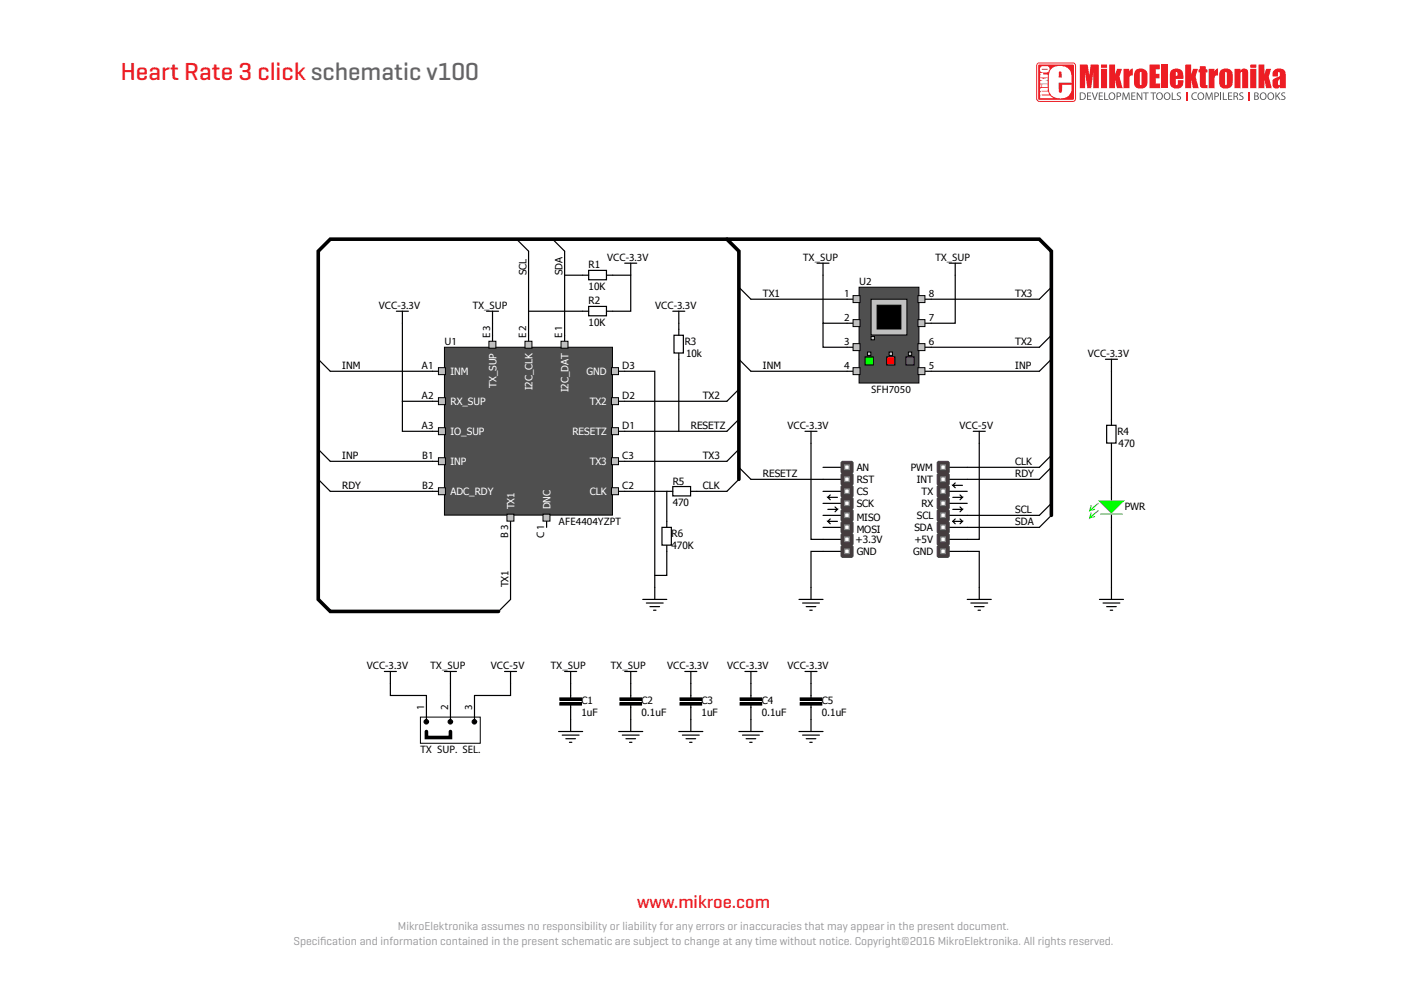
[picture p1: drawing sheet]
<svg xmlns="http://www.w3.org/2000/svg" width="297mm" height="210mm" viewBox="0 0 297 210" stroke-linecap="round" stroke-linejoin="round" font-family="sans-serif">
<!-- layer: Layer 1 -->
<path d="M0 0h297v210h-297z" fill="none" stroke="#fff" stroke-width=".35"/>
<g fill="#ed1d24">
<path d="M218.9 13.4l.5-.2h7a.69 .69 0 0 1 .7 .7v6.9a.69 .69 0 0 1-.7 .7h-7a.69 .69 0 0 1-.7-.7v-6.9z"/>
<path d="M227.9 13.6h1.7l.3 2.4 .3-2.4h1.7v5h-1.1v-3.3l-.5 3.3h-.8l-.4-3.3v3.3h-1.2z"/>
<path d="M234.1 13.6h1.3v2.1l.4-1.2h1l-.5 1.7 .7 2.4h-1.2l-.4-1.8v1.8h-1.3z"/>
<path d="M237.1 14.5h1.3l-.1 .6 .4-.5 .4-.1v1.4l-.5 .1-.2 .3v2.3h-1.3z"/>
<path d="M242.7 13.6h2.1v1h-.8v1h.8v.9h-.8v1.1h.9v1h-2.2z"/>
<path d="M245.2 13.6h1.3v5h-1.3z"/>
<path d="M250.2 13.6h1.2v2.1l.4-1.2h1.1l-.5 1.7 .6 2.4h-1.2l-.4-1.8v1.8h-1.2z"/>
<path d="M253.3 14h1.2v.6h.4v.7h-.4v2.2l.1 .4 .3 .1v.6h-.5a.92 .92 0 0 1-1-.2 .92 .92 0 0 1-.1-1v-2.1h-.3v-.7h.3z"/>
<path d="M255.1 14.5h1.3l-.1 .6 .4-.5 .4-.1v1.4l-.5 .1-.2 .3v2.3h-1.3z"/>
<path d="M260.6 14.5h1.3v.4a.91 .91 0 0 1 1.2-.3 .91 .91 0 0 1 .4 1.2v2.8h-1.3v-3.2l-.1-.2-.2 .2v3.2h-1.3z"/>
<path d="M265.6 13.6h1.3v2.1l.4-1.2h1l-.5 1.7 .7 2.4h-1.2l-.4-1.8v1.8h-1.3z"/>
<path d="M232.4 13.6h1.3v.7h-1.3zM232.4 14.5h1.3v4.1h-1.3z"/>
<path d="M239.7 14.8a1.46 1.46 0 0 1 1.7-.3 1.46 1.46 0 0 1 .8 1.5v1a1.46 1.46 0 0 1-1.1 1.7 1.46 1.46 0 0 1-1.7-1v-2zM240.7 15.2l-.1 2.3 .2 .5 .2-.2v-2.1l-.1-.4z"/>
<path d="M247.4 14.8a1.5 1.5 0 0 1 1.6-.2 1.5 1.5 0 0 1 .8 1.5v.6h-1.6v1.2h.4v-1h1.2a1.45 1.45 0 0 1-1.3 1.8 1.45 1.45 0 0 1-1.6-1.6l.1-1.8zM248.3 15.2l-.1 .8h.3v-.7z"/>
<path d="M257.7 14.8a1.46 1.46 0 0 1 1.7-.3 1.46 1.46 0 0 1 .8 1.5v1a1.46 1.46 0 0 1-1.1 1.7 1.46 1.46 0 0 1-1.7-1v-2zM258.7 15.2l-.1 2.3 .2 .5 .2-.2v-2.1l-.1-.4z"/>
<path d="M263.9 13.6h1.3v.7h-1.3zM263.9 14.5h1.3v4.1h-1.3z"/>
<path d="M269 14.8a1.44 1.44 0 0 1 1.5-.3 1.44 1.44 0 0 1 .9 1.2v2.9h-1.2v-.3a.91 .91 0 0 1-1.2 .3 .91 .91 0 0 1-.4-1.2v-.3a2.24 2.24 0 0 1 1.5-1.1l.1-.6-.2-.2-.2 .1v.8h-1.2v-.8zM270 16.8a.86 .86 0 0 0 0 1.2l.2-.2v-1.1z"/>
</g>
<g fill="#fff">
<path d="M219.2 13.4l-.3 .5 .1 7.2 .4 .2 7.3-.1 .2-.4v-7.2l-.5-.2zM219.3 13.6h7.1l.3 .1v7.1l-.1 .2-7.2 .1-.2-.2v-7z"/>
<path d="M219.6 17.8v.6h.2v-.6zM219.5 15.4l.3 .4h-.2v.5h1.6v-.6h-.9l-.1-.3zM220 17.8v.6h1.2v-.6zM219.6 16.4v.5l.5 .2h-.5v.6h1.6v-.6h-.6l.6-.2v-.5l-.9 .2zM219.7 18.6l-.2 .4 .2 .4-.2 .3 .2 .4h-.1v.6h2.8l-.8-.6h-1.7v-.2h1.6l-.2-.6-1.4-.1 1.3-.1v-.5zM219.7 14.1a.74 .74 0 0 0-.1 .9 .74 .74 0 0 0 .9 .3l.8-.1a.74 .74 0 0 0-.2-1.2zM219.9 14.6h1.3l-1.1 .1z"/>
<path d="M222 14.5a2.77 2.77 0 0 1 4 .6l.2 1v1.4h-2.7v1.6l.1 .5a.53 .53 0 0 0 .6-.3 .53 .53 0 0 0 0-.5v-.9h2a2.31 2.31 0 0 1-3 2.8 2.06 2.06 0 0 1-1.8-2.5l.1-2.7zM223.5 15.2v1.2h.6l-.1-1.2-.2-.1z"/>
</g>
<g fill="#ed1d24">
<path d="M250.3 19.5h.4v1.7h-.4z"/>
<path d="M263.4 19.5h.4v1.7h-.4z"/>
</g>
<g fill="#58595b">
<path d="M229.5 19.5h.8v.2h-.6v.5h.6v.1h-.6v.6h.7v.2h-.9z"/>
<path d="M230.5 19.5h.2l.4 1.4 .4-1.4h.3l-.6 1.6h-.2z"/>
<path d="M231.9 19.5h.9v.2h-.7v.5h.6v.1h-.6v.6h.7v.2h-.9z"/>
<path d="M233.1 19.5h.2v1.4h.7v.2h-.9z"/>
<path d="M237 19.5h.3l.4 1.3 .4-1.3h.3l.1 1.6h-.2l-.1-1.4-.5 1.4h-.1l-.4-1.4-.1 1.4h-.2z"/>
<path d="M238.8 19.5h.9v.2h-.7v.5h.6v.1h-.6v.6h.7v.2h-.9z"/>
<path d="M240 19.5h.2l.8 1.3-.1-1.3h.2v1.6h-.2l-.8-1.3v1.3h-.1z"/>
<path d="M241.3 19.5h1.2v.2h-.5v1.4h-.2v-1.4h-.5z"/>
<path d="M242.9 19.5h1.1v.2h-.5v1.4h-.2v-1.4h-.4z"/>
<path d="M247.3 19.5h.2v1.4h.7v.2h-.9z"/>
<path d="M248.5 19.7l.4-.2 .3 .1v.1l-.6 .1v.2l.3 .2a.46 .46 0 0 1 .4 .4 .46 .46 0 0 1-.2 .4h-.7v-.2l.4 .1 .3-.1v-.3l-.3-.1a.45 .45 0 0 1-.3-.7z"/>
<path d="M251.7 19.7l.6-.2 .4 .1-.1 .1a.64 .64 0 0 0-.9 .6 .64 .64 0 0 0 .9 .6l.1 .1a.82 .82 0 0 1-1.1-.2 .82 .82 0 0 1 .1-1.1z"/>
<path d="M254.5 19.5h.3l.4 1.3 .5-1.3h.2l.1 1.6h-.2v-1.4l-.5 1.4h-.2l-.4-1.4-.1 1.4h-.2z"/>
<path d="M257.6 19.5h.2v1.6h-.2z"/>
<path d="M258.1 19.5h.2v1.4h.7v.2h-.9z"/>
<path d="M259.2 19.5h.9v.2h-.7v.5h.6v.1h-.6v.6h.7v.2h-.9z"/>
<path d="M261.6 19.7l.5-.2 .3 .1v.1l-.6 .1v.2l.3 .2a.46 .46 0 0 1 .4 .4 .46 .46 0 0 1-.2 .4h-.7v-.2l.4 .1 .3-.1v-.3l-.3-.1a.45 .45 0 0 1-.4-.7z"/>
<path d="M269.2 19.5h.2v.8l.6-.8h.3l-.6 .7 .6 .9h-.2l-.5-.8-.2 .2v.6h-.2z"/>
<path d="M270.5 19.7l.4-.2 .4 .1-.1 .1-.5 .1v.2l.3 .2a.46 .46 0 0 1 .3 .4 .46 .46 0 0 1-.2 .4h-.7l.1-.2 .3 .1 .3-.1v-.3l-.2-.1a.45 .45 0 0 1-.4-.7z"/>
<path d="M227.9 19.5a.88 .88 0 0 1 1.3 .8 .88 .88 0 0 1-1.3 .8zM228.1 19.7v1.2a.66 .66 0 0 0 .9-.6 .66 .66 0 0 0-.9-.6z"/>
<path d="M234 20.3a.76 .76 0 0 1 1.5 0 .76 .76 0 0 1-1.5 0zM234.3 19.9a.58 .58 0 0 0 0 .8 .58 .58 0 0 0 .8 .1 .58 .58 0 0 0 .1-.9 .58 .58 0 0 0-.9 0z"/>
<path d="M235.7 19.5a.58 .58 0 0 1 .7 .1 .58 .58 0 0 1 .1 .7l-.6 .2v.6h-.2zM235.9 19.7v.6h.4a.32 .32 0 0 0 .2-.3 .32 .32 0 0 0-.2-.3z"/>
<path d="M244 20.3a.76 .76 0 0 1 1.5 0 .76 .76 0 0 1-1.5 0zM244.4 19.9a.58 .58 0 0 0-.1 .8 .58 .58 0 0 0 .8 .1 .58 .58 0 0 0 .1-.9 .58 .58 0 0 0-.8 0z"/>
<path d="M245.6 20.3a.76 .76 0 0 1 1.5 0 .76 .76 0 0 1-1.5 0zM246 19.9a.58 .58 0 0 0-.1 .8 .58 .58 0 0 0 .8 .1 .58 .58 0 0 0 .1-.9 .58 .58 0 0 0-.8 0z"/>
<path d="M252.7 20.3a.8 .8 0 0 1 1.6 0 .8 .8 0 0 1-1.6 0zM253.1 19.9a.58 .58 0 0 0-.1 .8 .58 .58 0 0 0 .9 .1 .58 .58 0 0 0 0-.9 .58 .58 0 0 0-.8 0z"/>
<path d="M256.3 19.5a.58 .58 0 0 1 .8 .1 .58 .58 0 0 1 .1 .7l-.7 .2v.6h-.2zM256.5 19.7v.6h.4a.32 .32 0 0 0 .2-.3 .32 .32 0 0 0-.2-.3z"/>
<path d="M260.4 19.5a.55 .55 0 0 1 .7 0 .55 .55 0 0 1 .1 .7l-.2 .1 .4 .8h-.2l-.2-.6-.2-.1h-.2v.7h-.2zM260.6 19.7v.6l.5-.2v-.3z"/>
<path d="M264.8 19.5a.52 .52 0 0 1 .6 0 .52 .52 0 0 1 .2 .7h-.2a.47 .47 0 0 1 .3 .7 .47 .47 0 0 1-.6 .2h-.3zM265 19.7v.5l.4-.1v-.3zM265 20.3v.6l.5-.1v-.3z"/>
<path d="M265.9 20.3a.76 .76 0 0 1 1.5 0 .76 .76 0 0 1-1.5 0zM266.3 19.9a.58 .58 0 0 0-.1 .8 .58 .58 0 0 0 .8 .1 .58 .58 0 0 0 .1-.9 .58 .58 0 0 0-.8 0z"/>
<path d="M267.5 20.3a.76 .76 0 0 1 1.5 0 .76 .76 0 0 1-1.5 0zM267.9 19.9a.58 .58 0 0 0-.1 .8 .58 .58 0 0 0 .8 .1 .58 .58 0 0 0 .1-.9 .58 .58 0 0 0-.8 0z"/>
</g>
<path d="M93.8 73.3h35.5v35.4h-35.5z" fill="#4f4f4f" stroke="#000" stroke-width=".21"/>
<g fill="none" stroke="#000" stroke-width=".25">
<path d="M91.3 78.4h2.5M104 70.8v2.5M111.6 70.8v2.5M119.2 70.8v2.5M129.3 78.4h2.6M91.3 84.7h2.5M91.3 91h2.5M91.3 97.4h2.5M129.3 84.7h2.6M129.3 91h2.6M129.3 97.4h2.6M91.3 103.7h2.5"/>
<path d="M107.8 108.8v2.5M115.4 108.8v2.5M129.3 103.7h2.6"/>
</g>
<g fill="#c0c0c0" stroke="#000" stroke-width=".21">
<path d="M107 108.5h1.5v1.5h-1.5z"/>
<path d="M114.6 108.5h1.5v1.5h-1.5z"/>
<path d="M92.5 102.9h1.5v1.5h-1.5z"/>
<path d="M92.5 96.6h1.5v1.5h-1.5z"/>
<path d="M92.5 90.3h1.5v1.4h-1.5z"/>
<path d="M92.5 77.6h1.5v1.5h-1.5z"/>
<path d="M92.5 83.9h1.5v1.5h-1.5z"/>
<path d="M129.1 77.6h1.5v1.5h-1.5z"/>
<path d="M129.1 83.9h1.5v1.5h-1.5z"/>
<path d="M129.1 90.3h1.5v1.4h-1.5z"/>
<path d="M129.1 96.6h1.5v1.5h-1.5z"/>
<path d="M129.1 102.9h1.5v1.5h-1.5z"/>
<path d="M118.4 72h1.5v1.5h-1.5z"/>
<path d="M110.8 72h1.5v1.5h-1.5z"/>
<path d="M103.2 72h1.5v1.5h-1.5z"/>
</g>
<path d="M181.3 60.6h12.7v20.2h-12.7z" fill="#4f4f4f" stroke="#000" stroke-width=".21"/>
<path d="M178.8 63.2h2.5M178.8 68.2h2.5M178.8 73.3h2.5M178.8 78.4h2.5M194 73.3h2.6M194 78.4h2.6" fill="none" stroke="#000" stroke-width=".25"/>
<g fill="#c0c0c0" stroke="#000" stroke-width=".21">
<path d="M180.1 67.5h1.4v1.4h-1.4z"/>
<path d="M180.1 77.6h1.4v1.5h-1.4z"/>
<path d="M193.8 72.5h1.4v1.5h-1.4z"/>
<path d="M193.8 77.6h1.4v1.5h-1.4z"/>
</g>
<path d="M182.6 75.3h1.7v1.7h-1.7z" fill="#0f0" stroke="#000" stroke-width=".21"/>
<path d="M187.2 75.3h1.7v1.7h-1.7z" fill="#f00" stroke="#000" stroke-width=".21"/>
<path d="M191.2 75.3h1.8v1.7h-1.8z" fill="#60c" stroke="#000" stroke-width=".21"/>
<g fill="#c0c0c0" stroke="#000" stroke-width=".21">
<path d="M180.1 62.4h1.4v1.5h-1.4z"/>
<path d="M183.9 63.2h7.5v7.5h-7.5z"/>
</g>
<g fill="#ccc" stroke="#000" stroke-width=".21">
<path d="M183.1 74.3h.7v.7h-.7z"/>
<path d="M187.7 74.3h.7v.7h-.7z"/>
<path d="M191.7 74.3h.8v.7h-.8z"/>
</g>
<path d="M185.1 64.4h5.1v5h-5.1z" fill="#000" stroke="#000" stroke-width=".21"/>
<path d="M183.9 71h.7v.7h-.7z" fill="#ccc" stroke="#000" stroke-width=".21"/>
<path d="M194 68.2h2.6M194 63.2h2.6" fill="none" stroke="#000" stroke-width=".25"/>
<g fill="#c0c0c0" stroke="#000" stroke-width=".21">
<path d="M193.8 62.4h1.4v1.5h-1.4z"/>
<path d="M193.8 67.5h1.4v1.4h-1.4z"/>
<path d="M180.1 72.5h1.4v1.5h-1.4z"/>
</g>
<g fill="none" stroke="#000" stroke-width=".25">
<path d="M173.7 98.6h3.8M200.4 98.6h3.8M173.7 101.2h3.8M173.7 103.7h3.8M173.7 106.2h3.8M173.7 108.8h3.8M173.7 111.3h3.8M173.7 113.8h3.8M173.7 116.4h3.8M200.4 101.2h3.8M200.4 103.7h3.8M200.4 106.2h3.8"/>
<path d="M200.4 108.8h3.8M200.4 111.3h3.8M200.4 113.8h3.8M200.4 116.4h3.8"/>
</g>
<path d="M177.8 97.4h2l.3 .2v2l-.3 .3h-2l-.3-.3v-2z" fill-rule="evenodd" fill="#443c3e"/>
<path d="M177.8 97.4h2l.3 .2v2l-.3 .3h-2l-.3-.3v-2z" fill="none" stroke="#443c3e" stroke-width=".21"/>
<path d="M177.8 99.9h2l.3 .3v2l-.3 .2h-2l-.3-.2v-2z" fill-rule="evenodd" fill="#443c3e"/>
<path d="M177.5 100.2l.3-.3h2l.3 .3v2l-.3 .2h-2l-.3-.2z" fill="none" stroke="#443c3e" stroke-width=".21"/>
<g fill="#fff" stroke="#808080" stroke-width=".25">
<path d="M178.3 98.1h1v1h-1z"/>
<path d="M178.3 100.7h1v.9h-1z"/>
</g>
<path d="M177.8 102.4h2l.3 .3v2l-.3 .3h-2l-.3-.3v-2z" fill-rule="evenodd" fill="#443c3e"/>
<path d="M177.5 102.7l.3-.3h2l.3 .3v2l-.3 .3h-2l-.3-.3z" fill="none" stroke="#443c3e" stroke-width=".21"/>
<path d="M177.8 105h2l.3 .2v2l-.3 .3h-2l-.3-.3v-2z" fill-rule="evenodd" fill="#443c3e"/>
<path d="M177.5 105.2l.3-.2h2l.3 .2v2l-.3 .3h-2l-.3-.3z" fill="none" stroke="#443c3e" stroke-width=".21"/>
<g fill="#fff" stroke="#808080" stroke-width=".25">
<path d="M178.3 103.2h1v1h-1z"/>
<path d="M178.3 105.7h1v1h-1z"/>
</g>
<path d="M177.5 107.8l.3-.3h2l.3 .3v2l-.3 .2h-2l-.3-.2z" fill-rule="evenodd" fill="#443c3e"/>
<path d="M177.5 107.8l.3-.3h2l.3 .3v2l-.3 .2h-2l-.3-.2z" fill="none" stroke="#443c3e" stroke-width=".21"/>
<path d="M177.8 110h2l.3 .3v2l-.3 .3h-2l-.3-.3v-2z" fill-rule="evenodd" fill="#443c3e"/>
<path d="M177.5 110.3l.3-.3h2l.3 .3v2l-.3 .3h-2l-.3-.3z" fill="none" stroke="#443c3e" stroke-width=".21"/>
<g fill="#fff" stroke="#808080" stroke-width=".25">
<path d="M178.3 108.3h1v.9h-1z"/>
<path d="M178.3 110.8h1v1h-1z"/>
</g>
<path d="M177.8 112.6h2l.3 .2v2.1l-.3 .2h-2l-.3-.2v-2.1z" fill-rule="evenodd" fill="#443c3e"/>
<path d="M177.5 112.8l.3-.2h2l.3 .2v2.1l-.3 .2h-2l-.3-.2z" fill="none" stroke="#443c3e" stroke-width=".21"/>
<path d="M177.8 115.1h2l.3 .3v2l-.3 .2h-2l-.3-.2v-2z" fill-rule="evenodd" fill="#443c3e"/>
<path d="M177.5 115.4l.3-.3h2l.3 .3v2l-.3 .2h-2l-.3-.2z" fill="none" stroke="#443c3e" stroke-width=".21"/>
<g fill="#fff" stroke="#808080" stroke-width=".25">
<path d="M178.3 113.3h1v1h-1z"/>
<path d="M178.3 115.9h1v.9h-1z"/>
</g>
<path d="M197.8 97.6l.3-.2h2l.3 .2v2l-.3 .3h-2l-.3-.3z" fill-rule="evenodd" fill="#443c3e"/>
<path d="M197.8 97.6l.3-.2h2l.3 .2v2l-.3 .3h-2l-.3-.3z" fill="none" stroke="#443c3e" stroke-width=".21"/>
<path d="M197.8 100.2l.3-.3h2l.3 .3v2l-.3 .2h-2l-.3-.2z" fill-rule="evenodd" fill="#443c3e"/>
<path d="M197.8 100.2l.3-.3h2l.3 .3v2l-.3 .2h-2l-.3-.2z" fill="none" stroke="#443c3e" stroke-width=".21"/>
<g fill="#fff" stroke="#808080" stroke-width=".25">
<path d="M198.6 98.1h1v1h-1z"/>
<path d="M198.6 100.7h1v.9h-1z"/>
</g>
<path d="M197.8 102.7l.3-.3h2l.3 .3v2l-.3 .3h-2l-.3-.3z" fill-rule="evenodd" fill="#443c3e"/>
<path d="M197.8 102.7l.3-.3h2l.3 .3v2l-.3 .3h-2l-.3-.3z" fill="none" stroke="#443c3e" stroke-width=".21"/>
<path d="M197.8 105.2l.3-.2h2l.3 .2v2l-.3 .3h-2l-.3-.3z" fill-rule="evenodd" fill="#443c3e"/>
<path d="M197.8 105.2l.3-.2h2l.3 .2v2l-.3 .3h-2l-.3-.3z" fill="none" stroke="#443c3e" stroke-width=".21"/>
<g fill="#fff" stroke="#808080" stroke-width=".25">
<path d="M198.6 103.2h1v1h-1z"/>
<path d="M198.6 105.7h1v1h-1z"/>
</g>
<path d="M197.8 107.8l.3-.3h2l.3 .3v2l-.3 .2h-2l-.3-.2z" fill-rule="evenodd" fill="#443c3e"/>
<path d="M197.8 107.8l.3-.3h2l.3 .3v2l-.3 .2h-2l-.3-.2z" fill="none" stroke="#443c3e" stroke-width=".21"/>
<path d="M197.8 110.3l.3-.3h2l.3 .3v2l-.3 .3h-2l-.3-.3z" fill-rule="evenodd" fill="#443c3e"/>
<path d="M197.8 110.3l.3-.3h2l.3 .3v2l-.3 .3h-2l-.3-.3z" fill="none" stroke="#443c3e" stroke-width=".21"/>
<g fill="#fff" stroke="#808080" stroke-width=".25">
<path d="M198.6 108.3h1v.9h-1z"/>
<path d="M198.6 110.8h1v1h-1z"/>
</g>
<path d="M197.8 112.8l.3-.2h2l.3 .2v2.1l-.3 .2h-2l-.3-.2z" fill-rule="evenodd" fill="#443c3e"/>
<path d="M197.8 112.8l.3-.2h2l.3 .2v2.1l-.3 .2h-2l-.3-.2z" fill="none" stroke="#443c3e" stroke-width=".21"/>
<path d="M197.8 115.4l.3-.3h2l.3 .3v2l-.3 .2h-2l-.3-.2z" fill-rule="evenodd" fill="#443c3e"/>
<path d="M197.8 115.4l.3-.3h2l.3 .3v2l-.3 .2h-2l-.3-.2z" fill="none" stroke="#443c3e" stroke-width=".21"/>
<g fill="#fff" stroke="#808080" stroke-width=".25">
<path d="M198.6 113.3h1v1h-1z"/>
<path d="M198.6 115.9h1v.9h-1z"/>
</g>
<g fill="none" stroke="#000" stroke-width=".25">
<path d="M109 50.5l2.6 2.5v17.8M116.6 50.5l2.6 2.5v17.8M119.2 58.1h5.1M124.3 57.1h3.7v1.9h-3.7zM128.1 58.1h5v7.6h-5M131.9 55.5h2.5M133.1 55.5v2.6M172.5 55.5h2.5M173.7 55.5v12.7h5.1M200.4 55.5h2.5M201.6 55.5v12.7h-5M67.2 75.8l2.5 2.6h21.6"/>
<path d="M83.7 65.7h2.5M84.9 65.7v19h6.4M104 68.2v2.6M111.6 65.7h12.7M124.3 64.7h3.7v1.9h-3.7zM131.9 78.4h6.3v48.1M142 65.7h2.6M142.3 70.8h2v3.7h-2zM143.3 65.7v5.1M143.3 74.6v16.4M156 75.8l2.5 2.6h20.3M156 60.6l2.5 2.6h20.3"/>
<path d="M173.7 68.2v5.1h5.1M221.9 75.8l-2.5 2.6h-22.8M221.9 60.6l-2.5 2.6h-22.8M221.9 70.8l-2.5 2.5h-22.8M67.2 94.8l2.5 2.6h21.6M84.9 84.7v6.3h6.4M156 82.2l-2.6 2.5h-21.5M156 94.8l-2.6 2.6h-21.5M156 88.5l-2.6 2.5M156 98.6l2.5 2.6h15.2M169.9 91h2.6M171.2 91v22.8h2.5"/>
<path d="M205.4 91h2.6M206.7 91v22.8h-2.5M221.9 98.6l-2.5 2.6h-15.2M233.6 89.8h2v3.7h-2zM234.6 88.5v1.3M234.6 93.6v1.2M67.2 101.2l2.5 2.5h21.6M107.8 111.3v15.2l-2.6 2.5M173.7 116.4h-2.5v10.1M174.7 107.5h2.1l-.5 .5M175.3 109.5l-.6 .5M175.3 104.5l-.6 .5"/>
<path d="M176.3 107l.5 .5M176.8 110h-2.1l.6 .5M176.8 105h-2.1l.6 .5M201.1 105h2.1l-.6 .5M201.1 107.5h2.1l-.6 .5M201.1 110h2.1l-.6 .5M201.1 110l.5 .5M201.6 101.9l-.5 .5M201.6 109.5l-.5 .5M202.6 104.5l.6 .5M202.6 107l.6 .5M202.6 109.5l.6 .5"/>
<path d="M203.2 102.4h-2.1l.5 .5M204.2 116.4h2.5v10.1M221.9 106.2l-2.5 2.6h-15.2M221.9 108.8l-2.5 2.5h-15.2M135.7 126.5h5M136.4 127.3h3.6M137.2 128h2M138 128.8h.5M168.7 126.5h5M169.4 127.3h3.6M170.2 128h2M170.9 128.8h.5"/>
<path d="M204.2 126.5h5M204.9 127.3h3.6M205.7 128h2M206.5 128.8h.5M232.1 126.5h5.1M232.8 127.3h3.6M233.6 128h2M234.4 128.8h.5M234.6 124v2.5"/>
</g>
<path d="M153.4 50.5h66l2.5 2.5v55.8M156 101.2v-48.2l-2.6-2.5h-83.7l-2.5 2.5v73.5l2.5 2.5h35.5" fill="none" stroke="#000" stroke-width=".76"/>
<path d="M232.1 105.7h5.1l-2.6 2.6z" fill="#3c3"/>
<path d="M231.1 107.5l-1.1 .3M231.1 109l-1.1 .3M231.8 106.2l-1.8 1.6 .3-1.1M231.8 107.8l-1.8 1.5 .3-1M232.1 105.7h5.1l-2.6 2.6zM232.3 108.5h4.6" fill="none" stroke="#3c3" stroke-width=".25"/>
<g fill="none" stroke="#000" stroke-width=".25">
<path d="M102.7 65.7h2.5M104 65.7v2.5M233.3 75.8h2.6M234.6 75.8v12.7M131.9 91h21.5M221.9 96.1l-2.5 2.5h-15.2M234.6 94.8v10.7M131.9 103.7h8.8v7.6M139.7 111.3h2v3.8h-2zM140.7 103.7h1.3M140.7 115.1v6.3h-2.5M142 102.7h3.8v2h-3.8z"/>
<path d="M145.8 103.7h7.6M156 101.2l-2.6 2.5M234.6 108.8v15.2M81.1 141.7h2.6M82.4 141.7v5.1h7.6v5.1M93.8 141.7h2.6M95.1 141.7v10.2M106.5 141.7h2.5M107.8 141.7v5.1h-7.6v5.1M117.9 154.4h5.1M118.7 155.1h3.5M119.2 141.7h2.5"/>
<path d="M119.4 155.9h2.1M120.2 156.7h.5M120.5 141.7v5.6M120.5 148.8v5.6M130.6 154.4h5.1M131.4 155.1h3.5M131.9 141.7h2.5M132.1 155.9h2.1M132.9 156.7h.5M133.1 141.7v5.6M133.1 148.8v5.6M143.3 154.4h5.1"/>
<path d="M144 155.1h3.6M144.6 141.7h2.5M144.8 155.9h2M145.6 156.7h.5M145.8 141.7v5.6M145.8 148.8v5.6M156 154.4h5M156.7 155.1h3.6M157.2 141.7h2.6M157.5 155.9h2M158.3 156.7h.5M158.5 141.7v5.6"/>
<path d="M158.5 148.8v5.6M168.7 154.4h5M169.4 155.1h3.6M169.9 141.7h2.6M170.2 155.9h2M170.9 156.7h.5M171.2 141.7v5.6M171.2 148.8v5.6"/>
</g>
<g fill="#000">
<path d="M118.2 148.3h4.5v.5h-4.5z" fill-rule="evenodd"/>
<path d="M118.2 147.3h4.5v.5h-4.5z" fill-rule="evenodd"/>
<path d="M130.9 148.3h4.5v.5h-4.5z" fill-rule="evenodd"/>
<path d="M130.9 147.3h4.5v.5h-4.5z" fill-rule="evenodd"/>
<path d="M143.5 148.3h4.6v.5h-4.6z" fill-rule="evenodd"/>
<path d="M143.5 147.3h4.6v.5h-4.6z" fill-rule="evenodd"/>
<path d="M156.2 148.3h4.6v.5h-4.6z" fill-rule="evenodd"/>
<path d="M156.2 147.3h4.6v.5h-4.6z" fill-rule="evenodd"/>
<path d="M168.9 148.3h4.6v.5h-4.6z" fill-rule="evenodd"/>
<path d="M168.9 147.3h4.6v.5h-4.6z" fill-rule="evenodd"/>
</g>
<path d="M88.7 151.3h12.7v5.6h-12.7zM118.2 148.3h4.5v.5h-4.5zM118.2 147.3h4.5v.5h-4.5zM130.9 148.3h4.5v.5h-4.5zM130.9 147.3h4.5v.5h-4.5zM143.5 148.3h4.6v.5h-4.6zM143.5 147.3h4.6v.5h-4.6zM156.2 148.3h4.6v.5h-4.6zM156.2 147.3h4.6v.5h-4.6zM168.9 148.3h4.6v.5h-4.6zM168.9 147.3h4.6v.5h-4.6z" fill="none" stroke="#000" stroke-width=".21"/>
<path d="M90 154.4v1.3h5.1v-1.3" fill="none" stroke="#000" stroke-width=".76"/>
<g fill="#000" stroke="#000" stroke-width=".21">
<path d="M89.6 152.1a.48 .48 0 0 0 .2 .7 .48 .48 0 0 0 .7-.4l-.5-.1 .5 .1a.48 .48 0 0 0-.4-.5 .48 .48 0 0 0-.5 .2zM90 152.3l.5 .1z" fill-rule="evenodd"/>
<path d="M94.7 152.1a.48 .48 0 0 0 .2 .7 .48 .48 0 0 0 .6-.4l-.4-.1 .4 .1a.48 .48 0 0 0-.3-.5 .48 .48 0 0 0-.5 .2zM95.1 152.3l.4 .1z" fill-rule="evenodd"/>
<path d="M99.7 152.1a.48 .48 0 0 0 .3 .7 .48 .48 0 0 0 .6-.4l-.5-.1 .5 .1a.48 .48 0 0 0-.3-.5 .48 .48 0 0 0-.6 .2zM100.1 152.3l.5 .1z" fill-rule="evenodd"/>
</g>
<text font-size="5.3" fill="#ed1d24" x="25.4" y="16.9">Heart Rate 3 click schematic v100</text>
<text font-size="3.9" fill="#ed1d24" x="134.5" y="191.6">www.mikroe.com</text>
<g font-size="2.5" fill="#939399">
<text x="84" y="196.2">MikroElektronika assumes no responsibility or liability for any errors or inaccuracies that may appear in the present document.</text>
<text x="62" y="199.4">Specif</text>
<text x="67.6" y="199.4">ication and information contained in the present schematic are subject to change at any time without notice. Copyright©2016 MikroElektronika. All rights reserved.</text>
</g>
<g font-size="2.3">
<text x="128.1" y="55">VCC-3.3V</text>
<text x="169.5" y="55">TX_SUP</text>
<text x="197.4" y="55">TX_SUP</text>
<text x="79.9" y="65.2">VCC-3.3V</text>
<text x="99.8" y="65.2">TX_SUP</text>
<text x="138.3" y="65.2">VCC-3.3V</text>
<text x="178.2" y="62.6">1</text>
<text x="181.3" y="60.1">U2</text>
<text x="196.1" y="62.6">8</text>
<text x="103.5" y="71.3" transform="rotate(-90 103.5 71.3)">E3</text>
<text x="111.1" y="71.3" transform="rotate(-90 111.1 71.3)">E2</text>
<text x="118.7" y="71.3" transform="rotate(-90 118.7 71.3)">E1</text>
<text x="178.2" y="67.7">2</text>
<text x="196.1" y="67.7">7</text>
<text x="89" y="77.9">A1</text>
<text x="93.8" y="72.8">U1</text>
<text x="131.4" y="77.9">D3</text>
<text x="178.2" y="72.8">3</text>
<text x="178.2" y="77.9">4</text>
<text x="196.1" y="77.9">5</text>
<text x="196.1" y="72.8">6</text>
<text x="229.6" y="75.3">VCC-3.3V</text>
<text x="183.9" y="82.9">SFH7050</text>
<text x="89" y="84.2">A2</text>
<text x="131.4" y="84.2">D2</text>
<text x="89" y="90.5">A3</text>
<text x="131.4" y="90.5">D1</text>
<text x="166.2" y="90.5">VCC-3.3V</text>
<text x="202.6" y="90.5">VCC-5V</text>
<text x="89.1" y="96.9">B1</text>
<text x="131.4" y="96.9">C3</text>
<text x="89.1" y="103.2">B2</text>
<text x="131.4" y="103.2">C2</text>
<text x="107.3" y="113.5" transform="rotate(-90 107.3 113.5)">B3</text>
<text x="114.9" y="113.5" transform="rotate(-90 114.9 113.5)">C1</text>
<text x="117.9" y="110.8">AFE4404YZPT</text>
<text x="77.4" y="141.2">VCC-3.3V</text>
<text x="90.9" y="141.2">TX_SUP</text>
<text x="103.6" y="141.2">VCC-5V</text>
<text x="116.3" y="141.2">TX_SUP</text>
<text x="129" y="141.2">TX_SUP</text>
<text x="140.8" y="141.2">VCC-3.3V</text>
<text x="153.5" y="141.2">VCC-3.3V</text>
<text x="166.2" y="141.2">VCC-3.3V</text>
<text x="89.5" y="149.8" transform="rotate(-90 89.5 149.8)">1</text>
<text x="94.6" y="149.8" transform="rotate(-90 94.6 149.8)">2</text>
<text x="99.7" y="149.8" transform="rotate(-90 99.7 149.8)">3</text>
<text x="88.7" y="159">TX SUP. SEL.</text>
</g>
<g font-size="2.1">
<text x="111.2" y="58.1" transform="rotate(-90 111.2 58.1)">SCL</text>
<text x="118.8" y="58.1" transform="rotate(-90 118.8 58.1)">SDA</text>
<text x="124.3" y="56.6">R1</text>
<text x="124.3" y="61.2">10K</text>
<text x="124.3" y="64.2">R2</text>
<text x="161" y="62.7">TX1</text>
<text x="214.3" y="62.7">TX3</text>
<text x="124.3" y="68.8">10K</text>
<text x="72.3" y="77.9">INM</text>
<text x="144.6" y="72.9">R3</text>
<text x="144.8" y="75.4">10k</text>
<text x="161" y="77.9">INM</text>
<text x="214.3" y="72.9">TX2</text>
<text x="214.3" y="77.9">INP</text>
<text x="148.4" y="84.3">TX2</text>
<text x="145.8" y="90.6">RESETZ</text>
<text x="235.9" y="91.9">R4</text>
<text x="236.1" y="94.4">470</text>
<text x="72.3" y="96.9">INP</text>
<text x="148.4" y="96.9">TX3</text>
<text x="161" y="100.7">RESETZ</text>
<text x="180.8" y="99.5">AN</text>
<text x="192.2" y="99.5">PWM</text>
<text x="214.3" y="100.7">RDY</text>
<text x="214.3" y="98.2">CLK</text>
<text x="72.3" y="103.3">RDY</text>
<text x="142" y="102.3">R5</text>
<text x="142" y="106.8">470</text>
<text x="148.4" y="103.3">CLK</text>
<text x="180.8" y="102">RST</text>
<text x="180.8" y="104.5">CS</text>
<text x="180.8" y="107.1">SCK</text>
<text x="193.5" y="102">INT</text>
<text x="194.5" y="107.1">RX</text>
<text x="194.5" y="104.5">TX</text>
<text x="237.4" y="107.6">PWR</text>
<text x="141.8" y="113.4">R6</text>
<text x="180.8" y="112.4">MOSI</text>
<text x="180.8" y="109.9">MISO</text>
<text x="193" y="112.1">SDA</text>
<text x="193.5" y="109.6">SCL</text>
<text x="214.3" y="108.3">SCL</text>
<text x="214.3" y="110.9">SDA</text>
<text x="141.8" y="116">470K</text>
<text x="180.6" y="114.7">+3.3V</text>
<text x="180.8" y="117.2">GND</text>
<text x="192.8" y="117.2">GND</text>
<text x="193" y="114.7">+5V</text>
<text x="107.3" y="124" transform="rotate(-90 107.3 124)">TX1</text>
<text x="122.7" y="148.6">C1</text>
<text x="135.4" y="148.6">C2</text>
<text x="148.1" y="148.6">C3</text>
<text x="160.8" y="148.6">C4</text>
<text x="173.5" y="148.6">C5</text>
<text x="122.7" y="151.2">1uF</text>
<text x="135.4" y="151.2">0.1uF</text>
<text x="148.1" y="151.2">1uF</text>
<text x="160.8" y="151.2">0.1uF</text>
<text x="173.5" y="151.2">0.1uF</text>
</g>
<g font-size="2.1" fill="#fff">
<text x="95.1" y="79.2">INM</text>
<text x="104.8" y="81.9" transform="rotate(-90 104.8 81.9)">TX_SUP</text>
<text x="112.4" y="82.4" transform="rotate(-90 112.4 82.4)">I2C_CLK</text>
<text x="120" y="82.8" transform="rotate(-90 120 82.8)">I2C_DAT</text>
<text x="123.8" y="79.2">GND</text>
<text x="95.1" y="85.5">RX_SUP</text>
<text x="124.5" y="85.5">TX2</text>
<text x="95.1" y="91.9">IO_SUP</text>
<text x="120.8" y="91.9">RESETZ</text>
<text x="95.1" y="98.2">INP</text>
<text x="124.5" y="98.2">TX3</text>
<text x="95.1" y="104.5">ADC_RDY</text>
<text x="108.6" y="107.5" transform="rotate(-90 108.6 107.5)">TX1</text>
<text x="116.2" y="107.5" transform="rotate(-90 116.2 107.5)">DNC</text>
<text x="124.5" y="104.5">CLK</text>
</g>
</svg>
